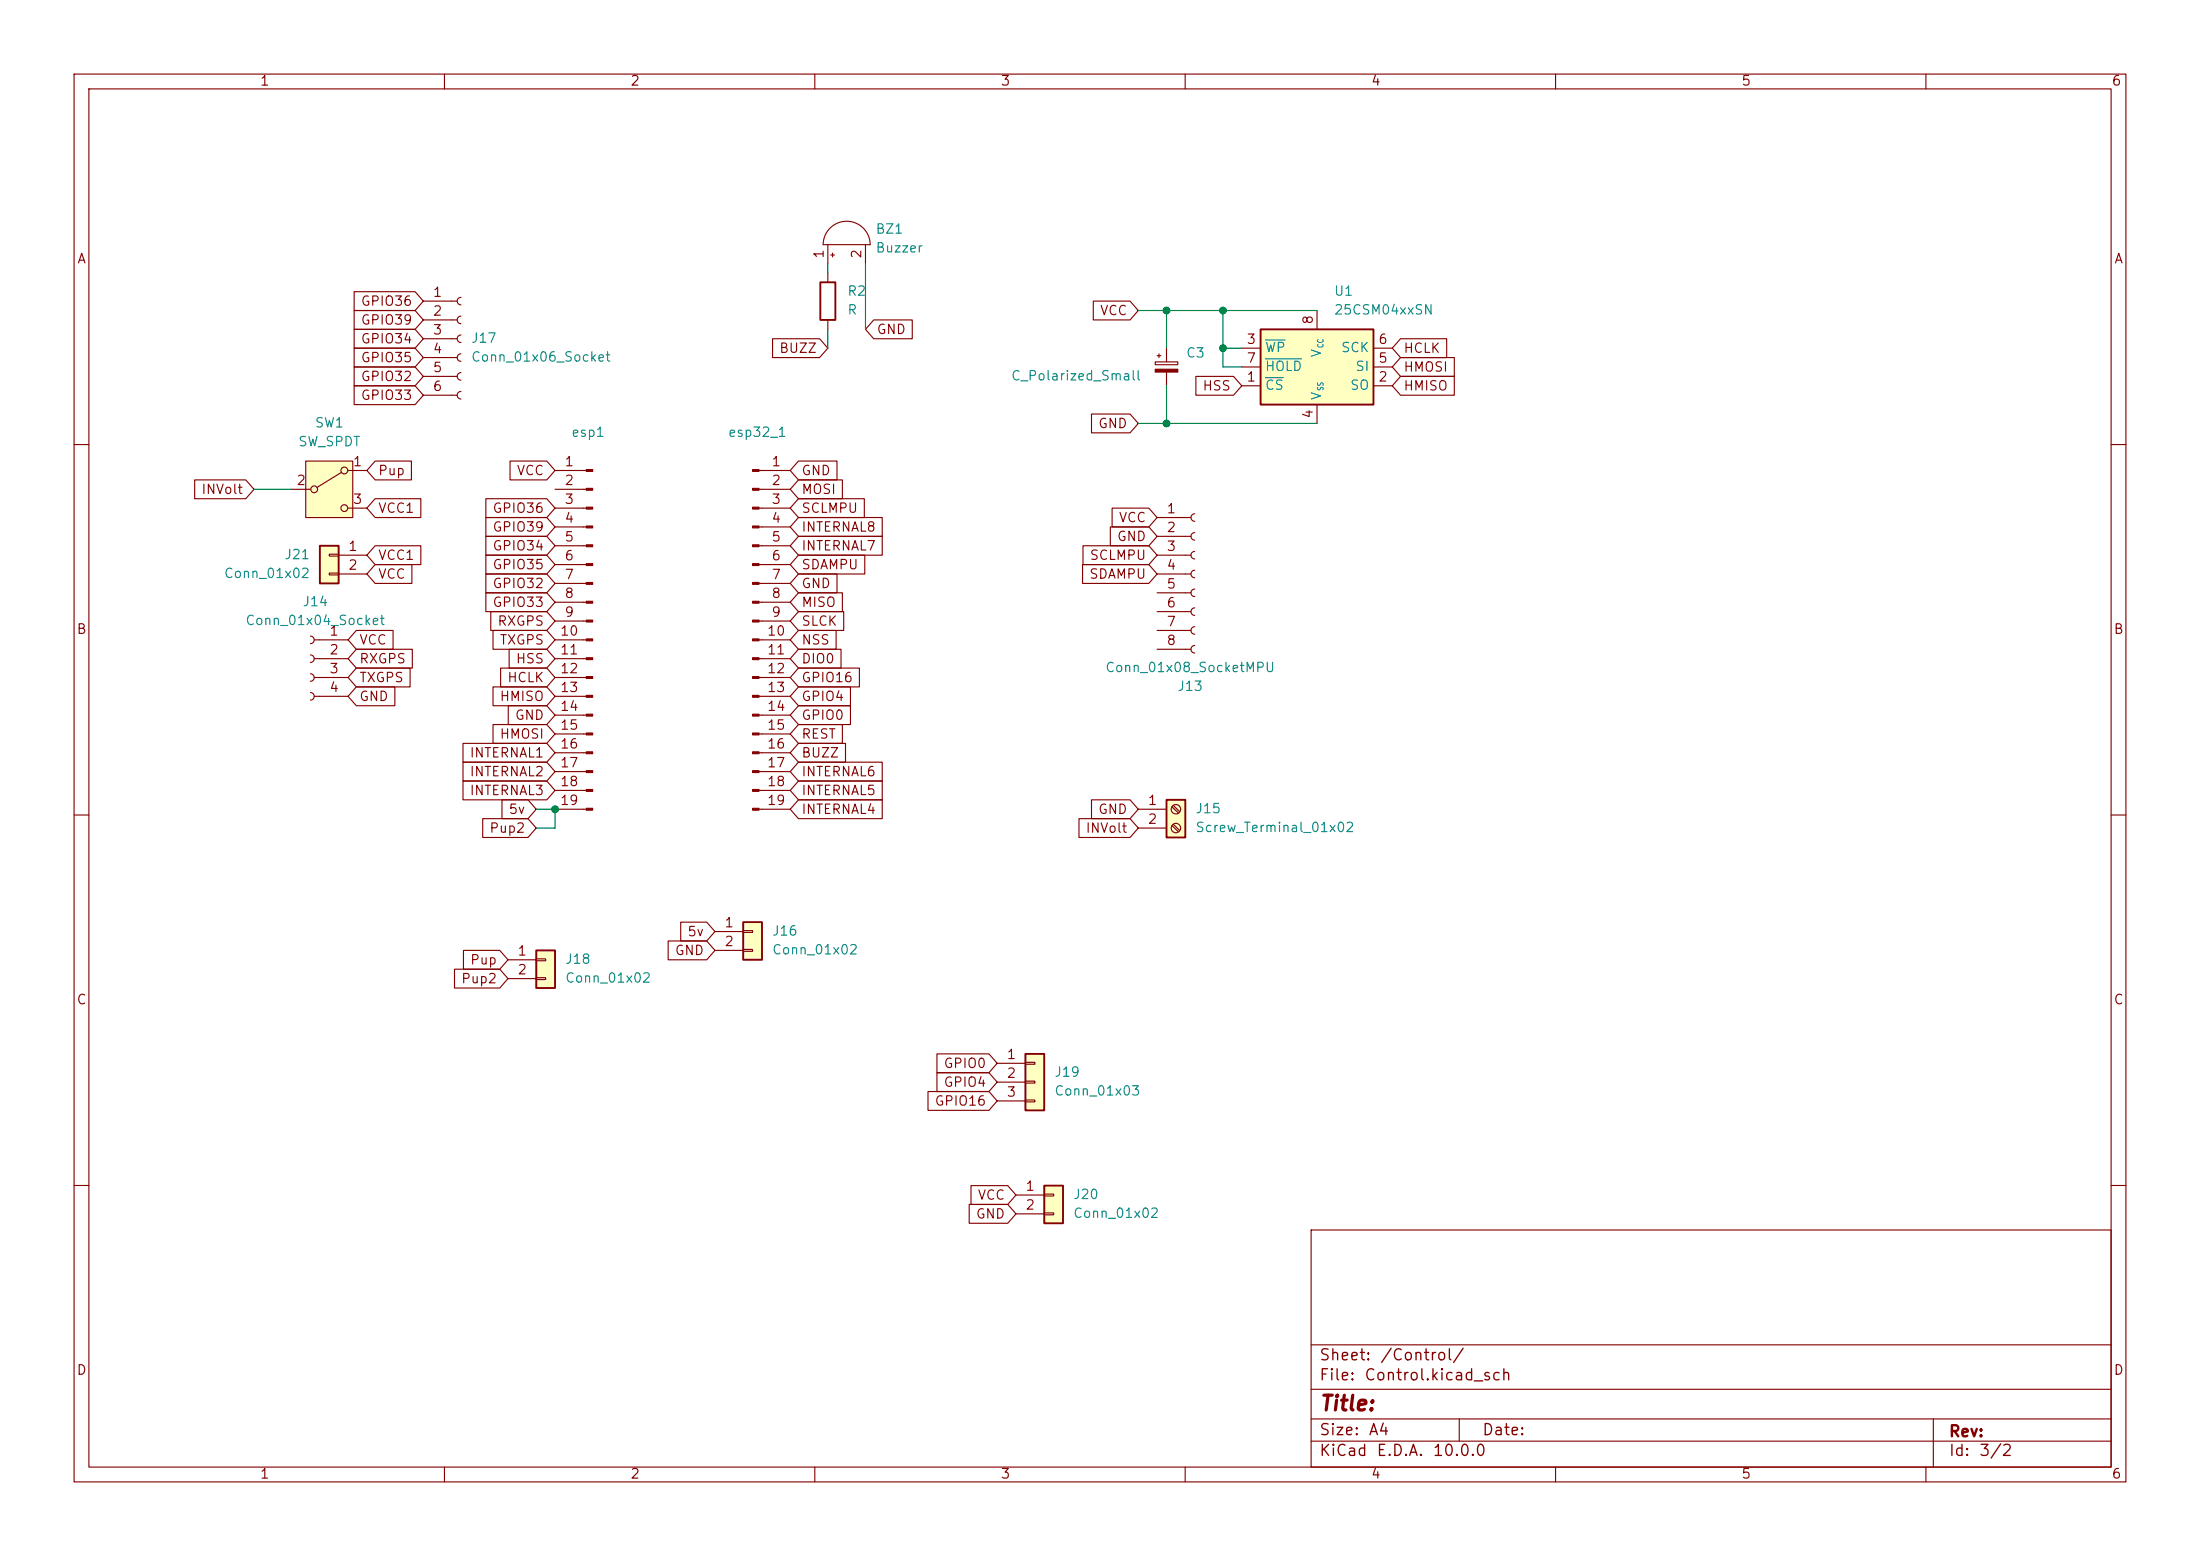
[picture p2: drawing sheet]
<svg xmlns="http://www.w3.org/2000/svg" width="297mm" height="210mm" viewBox="0 0 297 210" stroke-linecap="round" stroke-linejoin="round" font-family="sans-serif">
<g fill="none" stroke="#840000" stroke-width=".15">
<path d="M10 10h277v190h-277zM12 12h273v186h-273zM60 10v2M110 10v2M160 10v2M210 10v2M260 10v2M10 60h2M285 60h2M10 110h2M285 110h2M10 160h2"/>
<path d="M177 166h108v32h-108zM285 160h2M60 198v2M110 198v2M160 198v2M177 194.5h108M177 191.5h108M177 187.5h108M177 181.5h108M197 191.5v3M210 198v2M260 198v2"/>
<path d="M261 191.5v6.5"/>
</g>
<path d="M170.2 44.5h15.2v10.1h-15.2z" fill="#ffffc2"/>
<path d="M170.2 44.5h15.2v10.1h-15.2z" fill="none" stroke="#840000" stroke-width=".25"/>
<path d="M167.6 52.1h2.6M167.6 47h2.6M167.6 49.5h2.6M177.8 41.9v2.6M177.8 54.6v2.6M185.4 52.1h2.6M185.4 47h2.6M185.4 49.5h2.6" fill="none" stroke="#840000" stroke-width=".15"/>
<path d="M170.8 51h2.4M170.8 45.9h2.7M170.8 48.4h4.9" fill="none" stroke="#008484" stroke-width=".15"/>
<path d="M141 160h2.5v5.1h-2.5z" fill="#ffffc2"/>
<path d="M141 160h2.5v5.1h-2.5z" fill="none" stroke="#840000" stroke-width=".25"/>
<path d="M137.2 161.3h3.8M137.2 163.8h3.8M141 161.2h1.2v.2h-1.2zM141 163.7h1.2v.3h-1.2z" fill="none" stroke="#840000" stroke-width=".15"/>
<path d="M138.4 142.2h2.6v7.7h-2.6z" fill="#ffffc2"/>
<path d="M138.4 142.2h2.6v7.7h-2.6z" fill="none" stroke="#840000" stroke-width=".25"/>
<path d="M134.6 143.5h3.8M134.6 146.1h3.8M134.6 148.6h3.8M138.4 143.4h1.3v.2h-1.3zM138.4 145.9h1.3v.3h-1.3zM138.4 148.5h1.3v.2h-1.3z" fill="none" stroke="#840000" stroke-width=".15"/>
<path d="M72.4 128.3h2.5v5.1h-2.5z" fill="#ffffc2"/>
<path d="M72.4 128.3h2.5v5.1h-2.5z" fill="none" stroke="#840000" stroke-width=".25"/>
<g fill="none" stroke="#840000" stroke-width=".15">
<path d="M74.9 63.5h4.2M74.9 66h4.2M74.9 68.6h4.2M74.9 71.1h4.2M74.9 73.7h4.2M74.9 76.2h4.2M74.9 78.7h4.2M102.5 63.5h4.2M102.5 66h4.2M102.5 68.6h4.2M102.5 71.1h4.2M102.5 73.7h4.2"/>
<path d="M102.5 76.2h4.2M102.5 78.7h4.2M74.9 81.3h4.2M74.9 83.8h4.2M74.9 86.4h4.2M74.9 88.9h4.2M74.9 91.4h4.2M74.9 94h4.2M74.9 96.5h4.2M74.9 99.1h4.2M102.5 81.3h4.2M102.5 83.8h4.2"/>
<path d="M102.5 86.4h4.2M102.5 88.9h4.2M102.5 91.4h4.2M102.5 94h4.2M102.5 96.5h4.2M102.5 99.1h4.2M74.9 101.6h4.2M74.9 104.1h4.2M74.9 106.7h4.2M74.9 109.2h4.2M102.5 101.6h4.2M102.5 104.1h4.2"/>
<path d="M102.5 106.7h4.2M102.5 109.2h4.2M68.6 129.5h3.8M68.6 132.1h3.8M72.4 129.4h1.3v.3h-1.3zM72.4 132h1.3v.2h-1.3z"/>
</g>
<g fill="#840000" stroke="#840000" stroke-width=".15">
<path d="M101.6 63.4h.9v.2h-.9z"/>
<path d="M101.6 65.9h.9v.3h-.9z"/>
<path d="M101.6 68.5h.9v.2h-.9z"/>
<path d="M101.6 71h.9v.2h-.9z"/>
<path d="M101.6 73.5h.9v.3h-.9z"/>
<path d="M101.6 76.1h.9v.2h-.9z"/>
<path d="M101.6 78.6h.9v.3h-.9z"/>
<path d="M101.6 81.2h.9v.2h-.9z"/>
<path d="M101.6 83.7h.9v.2h-.9z"/>
<path d="M101.6 86.2h.9v.3h-.9z"/>
<path d="M101.6 88.8h.9v.2h-.9z"/>
<path d="M101.6 91.3h.9v.3h-.9z"/>
<path d="M101.6 93.9h.9v.2h-.9z"/>
<path d="M101.6 96.4h.9v.2h-.9z"/>
<path d="M101.6 98.9h.9v.3h-.9z"/>
<path d="M101.6 101.5h.9v.2h-.9z"/>
<path d="M101.6 104h.9v.3h-.9z"/>
<path d="M101.6 106.6h.9v.2h-.9z"/>
<path d="M101.6 109.1h.9v.2h-.9z"/>
<path d="M79.1 63.4h.9v.2h-.9z"/>
<path d="M79.1 65.9h.9v.3h-.9z"/>
<path d="M79.1 68.5h.9v.2h-.9z"/>
<path d="M79.1 71h.9v.2h-.9z"/>
<path d="M79.1 73.5h.9v.3h-.9z"/>
<path d="M79.1 76.1h.9v.2h-.9z"/>
<path d="M79.1 78.6h.9v.3h-.9z"/>
<path d="M79.1 81.2h.9v.2h-.9z"/>
<path d="M79.1 83.7h.9v.2h-.9z"/>
<path d="M79.1 86.2h.9v.3h-.9z"/>
<path d="M79.1 88.8h.9v.2h-.9z"/>
<path d="M79.1 91.3h.9v.3h-.9z"/>
<path d="M79.1 93.9h.9v.2h-.9z"/>
<path d="M79.1 96.4h.9v.2h-.9z"/>
<path d="M79.1 98.9h.9v.3h-.9z"/>
<path d="M79.1 101.5h.9v.2h-.9z"/>
<path d="M79.1 104h.9v.3h-.9z"/>
<path d="M79.1 106.6h.9v.2h-.9z"/>
<path d="M79.1 109.1h.9v.2h-.9z"/>
</g>
<path d="M41.3 62.2h6.3v7.7h-6.3z" fill="#ffffc2"/>
<g fill="none" stroke="#840000" stroke-width=".15">
<path d="M39.4 66h2.5M41.3 62.2h6.3v7.7h-6.3zM46.1 63.8l-3.3 2M47 63.5h2.5M47 68.6h2.5"/>
<circle cx="42.4" cy="66" r=".46"/>
<circle cx="46.5" cy="63.5" r=".46"/>
<circle cx="46.5" cy="68.6" r=".46"/>
</g>
<path d="M43.2 73.7h2.5v5h-2.5z" fill="#ffffc2"/>
<path d="M43.2 73.7h2.5v5h-2.5z" fill="none" stroke="#840000" stroke-width=".25"/>
<path d="M44.4 74.8h1.3v.3h-1.3zM44.4 77.3h1.3v.3h-1.3zM45.7 74.9h3.8M45.7 77.5h3.8M41.9 85.9a.51 .51 0 0 1 .5 .5 .51 .51 0 0 1-.5 .5M41.9 88.4a.51 .51 0 0 1 .5 .5 .51 .51 0 0 1-.5 .5M41.9 90.9a.51 .51 0 0 1 .5 .5 .51 .51 0 0 1-.5 .5M41.9 93.5a.51 .51 0 0 1 .5 .5 .51 .51 0 0 1-.5 .5M42.4 86.4h4.6M42.4 88.9h4.6M42.4 91.4h4.6M42.4 94h4.6" fill="none" stroke="#840000" stroke-width=".15"/>
<path d="M100.3 124.5h2.6v5h-2.6z" fill="#ffffc2"/>
<path d="M100.3 124.5h2.6v5h-2.6z" fill="none" stroke="#840000" stroke-width=".25"/>
<g fill="none" stroke="#840000" stroke-width=".15">
<path d="M57.1 40.6h4.6M57.1 43.2h4.6M57.1 45.7h4.6M57.1 48.3h4.6M57.1 50.8h4.6M57.1 53.3h4.6M62.2 40.1a.51 .51 0 0 0-.5 .5 .51 .51 0 0 0 .5 .5M62.2 42.7a.51 .51 0 0 0-.5 .5 .51 .51 0 0 0 .5 .5M62.2 45.2a.51 .51 0 0 0-.5 .5 .51 .51 0 0 0 .5 .5M62.2 47.8a.51 .51 0 0 0-.5 .5 .51 .51 0 0 0 .5 .5M62.2 50.3a.51 .51 0 0 0-.5 .5 .51 .51 0 0 0 .5 .5M62.2 52.8a.51 .51 0 0 0-.5 .5 .51 .51 0 0 0 .5 .5"/>
<path d="M156 48.8h3v.4h-3zM156.2 48h.5M156.5 47.8v.5M157.5 47v1.8M157.5 50.2v1.9M156.2 69.9h4.6M156.2 72.4h4.6M156.2 74.9h4.6M156.2 77.5h4.6M161.3 69.3a.51 .51 0 0 0-.5 .6 .51 .51 0 0 0 .5 .5M161.3 71.9a.51 .51 0 0 0-.5 .5 .51 .51 0 0 0 .5 .5M161.3 74.4a.51 .51 0 0 0-.5 .5 .51 .51 0 0 0 .5 .5"/>
<path d="M161.3 77a.51 .51 0 0 0-.5 .5 .51 .51 0 0 0 .5 .5M161.3 79.5a.51 .51 0 0 0-.5 .5 .51 .51 0 0 0 .5 .5M156.2 80h4.6M156.2 82.6h4.6M156.2 85.1h4.6M156.2 87.6h4.6M161.3 82a.51 .51 0 0 0-.5 .6 .51 .51 0 0 0 .5 .5M161.3 84.6a.51 .51 0 0 0-.5 .5 .51 .51 0 0 0 .5 .5M161.3 87.1a.51 .51 0 0 0-.5 .5 .51 .51 0 0 0 .5 .5M96.5 125.7h3.8M96.5 128.3h3.8M100.3 125.6h1.3v.3h-1.3z"/>
<path d="M100.3 128.1h1.3v.3h-1.3z"/>
</g>
<path d="M156 49.8h3v.4h-3z" fill="#840000" stroke="#840000" stroke-width=".15"/>
<path d="M157.5 108h2.5v5h-2.5z" fill="#ffffc2"/>
<path d="M110.7 38.1h2.1v5.1h-2.1zM157.5 108h2.5v5h-2.5z" fill="none" stroke="#840000" stroke-width=".25"/>
<g fill="none" stroke="#840000" stroke-width=".15">
<path d="M47.8 39.4h8.2l1.1 1.2-1.1 1.3h-8.2zM111.8 33v2.6M111.8 36.8v1.3M112 30.8a3.2 3.2 0 0 1 3.5-.7 3.2 3.2 0 0 1 2 2.9h-6.4a3.2 3.2 0 0 1 .9-2.2zM112.1 34.4h.5M112.4 34.2v.5M116.8 33v2.6M47.8 49.5h8.2l1.1 1.3-1.1 1.3h-8.2zM47.8 52.1h8.2l1.1 1.2-1.1 1.3h-8.2zM47.8 47h8.2l1.1 1.3-1.1 1.2h-8.2zM47.8 44.4h8.2l1.1 1.3-1.1 1.3h-8.2zM47.8 41.9h8.2l1.1 1.3-1.1 1.3h-8.2z"/>
<path d="M104.3 45.7h6.3l1.2 1.3-1.2 1.3h-6.3zM111.8 43.2v1.3M118 43.2h5.2v2.5h-5.2l-1.2-1.2zM147.4 55.9h5.2l1.1 1.3-1.1 1.2h-5.2zM147.6 40.6h5l1.1 1.3-1.1 1.3h-5zM161.4 50.8h5.1l1.1 1.3-1.1 1.2h-5.1zM189.1 50.8h7.2v2.5h-7.2l-1.1-1.2zM189.1 45.7h6.2v2.6h-6.2l-1.1-1.3zM189.1 48.3h7.2v2.5h-7.2l-1.1-1.3zM26.3 64.8h6.9l1.1 1.2-1.1 1.3h-6.9zM50.6 73.7h6.2v2.5h-6.2l-1.1-1.3zM50.6 76.2h5v2.5h-5l-1.1-1.2z"/>
<path d="M50.6 67.3h6.2v2.6h-6.2l-1.1-1.3zM50.6 62.2h4.9v2.6h-4.9l-1.1-1.3zM65.6 67.3h8.2l1.1 1.3-1.1 1.3h-8.2zM65.6 69.8h8.2l1.1 1.3-1.1 1.3h-8.2zM65.6 74.9h8.2l1.1 1.3-1.1 1.3h-8.2zM65.6 77.5h8.2l1.1 1.2-1.1 1.3h-8.2zM65.6 72.4h8.2l1.1 1.3-1.1 1.2h-8.2zM68.9 62.2h4.9l1.1 1.3-1.1 1.3h-4.9zM107.8 64.8h5.9v2.5h-5.9l-1.1-1.3zM107.8 62.2h5.2v2.6h-5.2l-1.1-1.3zM107.8 77.5h5.2v2.5h-5.2l-1.1-1.3zM107.8 67.3h8.9v2.6h-8.9l-1.1-1.3z"/>
<path d="M107.8 69.8h11.3v2.6h-11.3l-1.1-1.3zM107.8 72.4h11.3v2.5h-11.3l-1.1-1.2zM107.8 74.9h8.9v2.6h-8.9l-1.1-1.3zM146.1 76.2h9l1.1 1.3-1.1 1.2h-9zM146.2 73.7h8.9l1.1 1.2-1.1 1.3h-8.9zM149.9 71.1h5.2l1.1 1.3-1.1 1.3h-5.2zM150.1 68.6h5l1.1 1.3-1.1 1.2h-5zM48.1 90.2h7.3v2.5h-7.3l-1.1-1.3zM48.1 92.7h5.2v2.6h-5.2l-1.1-1.3zM48.1 85.1h5v2.5h-5l-1.1-1.2zM48.1 87.6h7.6v2.6h-7.6l-1.1-1.3zM65.6 80h8.2l1.1 1.3-1.1 1.3h-8.2z"/>
<path d="M66.3 82.5h7.5l1.1 1.3-1.1 1.3h-7.5zM66.6 92.7h7.2l1.1 1.3-1.1 1.3h-7.2zM66.6 97.8h7.2l1.1 1.3-1.1 1.2h-7.2zM66.6 85.1h7.2l1.1 1.3-1.1 1.2h-7.2zM67.6 90.2h6.2l1.1 1.2-1.1 1.3h-6.2zM68.6 95.2h5.2l1.1 1.3-1.1 1.3h-5.2zM68.7 87.6h5.1l1.1 1.3-1.1 1.3h-5.1zM107.8 92.7h7v2.6h-7l-1.1-1.3zM107.8 95.2h7v2.6h-7l-1.1-1.3zM107.8 90.2h8.2v2.5h-8.2l-1.1-1.3zM107.8 97.8h5.9v2.5h-5.9l-1.1-1.2zM107.8 80h5.9v2.6h-5.9l-1.1-1.3z"/>
<path d="M107.8 85.1h5.1v2.5h-5.1l-1.1-1.2zM107.8 87.6h5.7v2.6h-5.7l-1.1-1.3zM107.8 82.5h6.1v2.6h-6.1l-1.1-1.3zM62.5 105.4h11.3l1.1 1.3-1.1 1.3h-11.3zM62.5 102.9h11.3l1.1 1.2-1.1 1.3h-11.3zM62.5 100.3h11.3l1.1 1.3-1.1 1.3h-11.3zM65.2 110.5h6.1l1.1 1.3-1.1 1.2h-6.1zM67.8 107.9h3.5l1.1 1.3-1.1 1.3h-3.5zM107.8 107.9h11.3v2.6h-11.3l-1.1-1.3zM107.8 105.4h11.3v2.6h-11.3l-1.1-1.3zM107.8 102.9h11.3v2.5h-11.3l-1.1-1.3zM107.8 100.3h6.3v2.6h-6.3l-1.1-1.3z"/>
<path d="M145.7 110.5h6.9l1.1 1.3-1.1 1.2h-6.9zM147.4 107.9h5.2l1.1 1.3-1.1 1.3h-5.2zM153.7 109.2h3.8M153.7 111.8h3.8M158.2 108.9l.9 .8M158.2 111.4l.9 .9M158.4 108.7l.9 .9M158.4 111.3l.9 .8M61.4 130.8h6.1l1.1 1.3-1.1 1.3h-6.1zM62.6 128.3h4.9l1.1 1.2-1.1 1.3h-4.9zM90.2 127h5.2l1.1 1.3-1.1 1.2h-5.2zM91.9 124.5h3.5l1.1 1.2-1.1 1.3h-3.5z"/>
<path d="M125.3 147.3h8.2l1.1 1.3-1.1 1.3h-8.2zM126.5 144.8h7l1.1 1.3-1.1 1.2h-7zM126.5 142.2h7l1.1 1.3-1.1 1.3h-7zM130.8 162.6h5.2l1.2 1.2-1.2 1.3h-5.2zM131.1 160h4.9l1.2 1.3-1.2 1.3h-4.9z"/>
<circle cx="158.7" cy="111.8" r=".63"/>
<circle cx="158.7" cy="109.2" r=".63"/>
</g>
<path d="M111.8 35.6v1.2M116.8 35.6v8.9M111.8 44.5v2.5M153.7 41.9h24.1M153.7 57.2h24.1M157.5 41.9v5.1M157.5 52.1v5.1M165.1 47h2.5M165.1 41.9v7.6h2.5M34.3 66h5.1M72.4 109.2h2.5v2.6h-2.5" fill="none" stroke="#008400" stroke-width=".15"/>
<g fill="#008400" stroke="#008400" stroke-width=".14">
<circle cx="165.1" cy="41.9" r=".46"/>
<circle cx="157.5" cy="41.9" r=".46"/>
<circle cx="157.5" cy="57.2" r=".46"/>
<circle cx="165.1" cy="47" r=".46"/>
<circle cx="74.9" cy="109.2" r=".46"/>
</g>
<text font-size="2" fill="#840000" x="178" y="190.9">Title:</text>
<g font-size="1.5" fill="#840000">
<text x="178" y="184">Sheet:</text>
<text x="186.2" y="184">/Control/</text>
<text x="178" y="186.7">File:</text>
<text x="184.1" y="186.7">Control.kicad_sch</text>
<text x="178" y="196.9">KiCad</text>
<text x="178" y="194.1">Size:</text>
<text x="184.7" y="194.1">A4</text>
<text x="185.7" y="196.9">E.D.A.</text>
<text x="193.3" y="196.9">10.0.0</text>
<text x="200" y="194.1">Date:</text>
<text x="263" y="194.3">Rev:</text>
<text x="263" y="196.9">Id:</text>
<text x="267.1" y="196.9">3/2</text>
</g>
<g font-size="1.3" fill="#840000">
<text x="35" y="11.9">1</text>
<text x="85" y="11.9">2</text>
<text x="135" y="11.9">3</text>
<text x="185" y="11.9">4</text>
<text x="235" y="11.9">5</text>
<text x="285" y="11.9">6</text>
<text x="10.3" y="35.9">A</text>
<text x="111.5" y="35" transform="rotate(-90 111.5 35)">1</text>
<text x="116.6" y="35" transform="rotate(-90 116.6 35)">2</text>
<text x="285.3" y="35.9">A</text>
<text x="48.6" y="41.6">GPIO36</text>
<text x="58.3" y="40.4">1</text>
<text x="48.6" y="46.7">GPIO34</text>
<text x="48.6" y="44.1">GPIO39</text>
<text x="58.3" y="42.9">2</text>
<text x="58.3" y="45.5">3</text>
<text x="105.1" y="47.9">BUZZ</text>
<text x="118.3" y="45.4">GND</text>
<text x="148.4" y="42.9">VCC</text>
<text x="168.2" y="46.7">3</text>
<text x="177.5" y="43.9" transform="rotate(-90 177.5 43.9)">8</text>
<text x="186" y="46.7">6</text>
<text x="189.4" y="47.9">HCLK</text>
<text x="48.6" y="51.8">GPIO32</text>
<text x="48.6" y="49.2">GPIO35</text>
<text x="58.3" y="48">4</text>
<text x="58.3" y="50.5">5</text>
<text x="58.3" y="53.1">6</text>
<text x="162.3" y="53">HSS</text>
<text x="168.2" y="51.8">1</text>
<text x="168.2" y="49.3">7</text>
<text x="186" y="51.8">2</text>
<text x="186" y="49.3">5</text>
<text x="189.4" y="53">HMISO</text>
<text x="189.4" y="50.5">HMOSI</text>
<text x="48.6" y="54.3">GPIO33</text>
<text x="148.2" y="58.1">GND</text>
<text x="177.5" y="56.6" transform="rotate(-90 177.5 56.6)">4</text>
<text x="39.9" y="65.8">2</text>
<text x="47.6" y="63.2">1</text>
<text x="51" y="64.5">Pup</text>
<text x="69.7" y="64.5">VCC</text>
<text x="76.1" y="63.2">1</text>
<text x="76.1" y="65.8">2</text>
<text x="104.1" y="63.2">1</text>
<text x="104.1" y="65.8">2</text>
<text x="108.1" y="64.5">GND</text>
<text x="27.1" y="67">INVolt</text>
<text x="47.6" y="68.3">3</text>
<text x="51" y="69.5">VCC1</text>
<text x="66.4" y="69.5">GPIO36</text>
<text x="76.1" y="68.3">3</text>
<text x="76.1" y="70.9">4</text>
<text x="104.1" y="68.3">3</text>
<text x="104.1" y="70.9">4</text>
<text x="108.1" y="67">MOSI</text>
<text x="108.1" y="69.5">SCLMPU</text>
<text x="150.9" y="70.8">VCC</text>
<text x="157.4" y="69.6">1</text>
<text x="46.9" y="74.7">1</text>
<text x="46.9" y="77.2">2</text>
<text x="51" y="75.9">VCC1</text>
<text x="66.4" y="72.1">GPIO39</text>
<text x="66.4" y="77.2">GPIO35</text>
<text x="66.4" y="74.6">GPIO34</text>
<text x="76.1" y="73.4">5</text>
<text x="76.1" y="75.9">6</text>
<text x="104.1" y="73.4">5</text>
<text x="104.1" y="75.9">6</text>
<text x="108.1" y="72.1">INTERNAL8</text>
<text x="108.1" y="74.6">INTERNAL7</text>
<text x="108.1" y="77.2">SDAMPU</text>
<text x="147" y="75.9">SCLMPU</text>
<text x="150.7" y="73.3">GND</text>
<text x="157.4" y="72.1">2</text>
<text x="157.4" y="74.7">3</text>
<text x="157.4" y="77.2">4</text>
<text x="51" y="78.4">VCC</text>
<text x="66.4" y="82.2">GPIO33</text>
<text x="66.4" y="79.7">GPIO32</text>
<text x="76.1" y="78.5">7</text>
<text x="76.1" y="81">8</text>
<text x="76.1" y="83.6">9</text>
<text x="104.1" y="78.5">7</text>
<text x="104.1" y="81">8</text>
<text x="104.1" y="83.6">9</text>
<text x="108.1" y="79.7">GND</text>
<text x="108.1" y="82.2">MISO</text>
<text x="147" y="78.4">SDAMPU</text>
<text x="157.4" y="79.8">5</text>
<text x="157.4" y="82.3">6</text>
<text x="10.3" y="85.9">B</text>
<text x="44.4" y="86.1">1</text>
<text x="44.4" y="88.6">2</text>
<text x="48.4" y="87.3">VCC</text>
<text x="48.4" y="89.9">RXGPS</text>
<text x="67.1" y="84.8">RXGPS</text>
<text x="67.4" y="87.3">TXGPS</text>
<text x="69.5" y="89.9">HSS</text>
<text x="75.5" y="86.1">10</text>
<text x="75.5" y="88.6">11</text>
<text x="103.5" y="86.1">10</text>
<text x="103.5" y="88.6">11</text>
<text x="108.1" y="87.3">NSS</text>
<text x="108.1" y="89.9">DIO0</text>
<text x="108.1" y="84.8">SLCK</text>
<text x="157.4" y="84.8">7</text>
<text x="157.4" y="87.4">8</text>
<text x="285.3" y="85.9">B</text>
<text x="44.4" y="91.2">3</text>
<text x="44.4" y="93.7">4</text>
<text x="48.4" y="92.4">TXGPS</text>
<text x="48.4" y="94.9">GND</text>
<text x="67.4" y="94.9">HMISO</text>
<text x="68.4" y="92.4">HCLK</text>
<text x="75.5" y="91.2">12</text>
<text x="75.5" y="93.7">13</text>
<text x="103.5" y="91.2">12</text>
<text x="103.5" y="93.7">13</text>
<text x="108.1" y="94.9">GPIO4</text>
<text x="108.1" y="92.4">GPIO16</text>
<text x="67.4" y="100">HMOSI</text>
<text x="69.4" y="97.5">GND</text>
<text x="75.5" y="96.3">14</text>
<text x="75.5" y="98.8">15</text>
<text x="75.5" y="101.3">16</text>
<text x="103.5" y="96.3">14</text>
<text x="103.5" y="98.8">15</text>
<text x="103.5" y="101.3">16</text>
<text x="108.1" y="97.5">GPIO0</text>
<text x="108.1" y="100">REST</text>
<text x="63.3" y="107.6">INTERNAL3</text>
<text x="63.3" y="105.1">INTERNAL2</text>
<text x="63.3" y="102.6">INTERNAL1</text>
<text x="75.5" y="103.9">17</text>
<text x="75.5" y="106.4">18</text>
<text x="103.5" y="103.9">17</text>
<text x="103.5" y="106.4">18</text>
<text x="108.1" y="107.6">INTERNAL5</text>
<text x="108.1" y="105.1">INTERNAL6</text>
<text x="108.1" y="102.6">BUZZ</text>
<text x="66" y="112.7">Pup2</text>
<text x="68.6" y="110.2">5v</text>
<text x="75.5" y="109">19</text>
<text x="103.5" y="109">19</text>
<text x="108.1" y="110.2">INTERNAL4</text>
<text x="146.5" y="112.7">INVolt</text>
<text x="148.2" y="110.2">GND</text>
<text x="154.9" y="109">1</text>
<text x="154.9" y="111.5">2</text>
<text x="97.7" y="125.5">1</text>
<text x="63.4" y="130.5">Pup</text>
<text x="69.8" y="129.3">1</text>
<text x="69.8" y="131.8">2</text>
<text x="91" y="129.2">GND</text>
<text x="92.7" y="126.7">5v</text>
<text x="97.7" y="128">2</text>
<text x="10.3" y="135.9">C</text>
<text x="62.2" y="133">Pup2</text>
<text x="285.3" y="135.9">C</text>
<text x="135.8" y="143.3">1</text>
<text x="126.1" y="149.5">GPIO16</text>
<text x="127.3" y="147">GPIO4</text>
<text x="127.3" y="144.5">GPIO0</text>
<text x="135.8" y="145.8">2</text>
<text x="135.8" y="148.3">3</text>
<text x="138.4" y="161">1</text>
<text x="131.7" y="164.8">GND</text>
<text x="131.9" y="162.2">VCC</text>
<text x="138.4" y="163.6">2</text>
<text x="10.3" y="185.9">D</text>
<text x="285.3" y="185.9">D</text>
<text x="35" y="199.9">1</text>
<text x="85" y="199.9">2</text>
<text x="135" y="199.9">3</text>
<text x="185" y="199.9">4</text>
<text x="235" y="199.9">5</text>
<text x="285" y="199.9">6</text>
</g>
<g font-size="1.3" fill="#008484">
<text x="118.1" y="31.9">BZ1</text>
<text x="118.1" y="34.4">Buzzer</text>
<text x="114.3" y="40.2">R2</text>
<text x="180" y="40.2">U1</text>
<text x="63.5" y="46.6">J17</text>
<text x="114.3" y="42.8">R</text>
<text x="170.7" y="47.9">WP</text>
<text x="180" y="42.8">25CSM04xxSN</text>
<text x="181" y="47.9">SCK</text>
<text x="63.5" y="49.1">Conn_01x06_Socket</text>
<text x="136.4" y="51.7">C_Polarized_Small</text>
<text x="160" y="48.6">C3</text>
<text x="170.7" y="52.9">CS</text>
<text x="170.7" y="50.4">HOLD</text>
<text x="178.7" y="48.3" transform="rotate(-90 178.7 48.3)">V</text>
<text x="182.2" y="52.9">SO</text>
<text x="182.9" y="50.4">SI</text>
<text x="42.4" y="58">SW1</text>
<text x="77" y="59.3">esp1</text>
<text x="98.2" y="59.3">esp32_1</text>
<text x="178.7" y="54.1" transform="rotate(-90 178.7 54.1)">V</text>
<text x="40.2" y="60.6">SW_SPDT</text>
<text x="38.3" y="75.8">J21</text>
<text x="30.1" y="78.3">Conn_01x02</text>
<text x="40.8" y="82.1">J14</text>
<text x="33" y="84.7">Conn_01x04_Socket</text>
<text x="149.1" y="91">Conn_01x08_SocketMPU</text>
<text x="158.9" y="93.6">J13</text>
<text x="161.3" y="110.1">J15</text>
<text x="161.3" y="112.6">Screw_Terminal_01x02</text>
<text x="76.2" y="130.4">J18</text>
<text x="104.1" y="129.1">Conn_01x02</text>
<text x="104.1" y="126.6">J16</text>
<text x="76.2" y="132.9">Conn_01x02</text>
<text x="142.2" y="148.2">Conn_01x03</text>
<text x="142.2" y="145.6">J19</text>
<text x="144.8" y="164.7">Conn_01x02</text>
<text x="144.8" y="162.2">J20</text>
</g>
<g font-size=".8" fill="#008484">
<text x="178.9" y="47" transform="rotate(-90 178.9 47)">CC</text>
<text x="178.9" y="52.8" transform="rotate(-90 178.9 52.8)">SS</text>
</g>
</svg>
